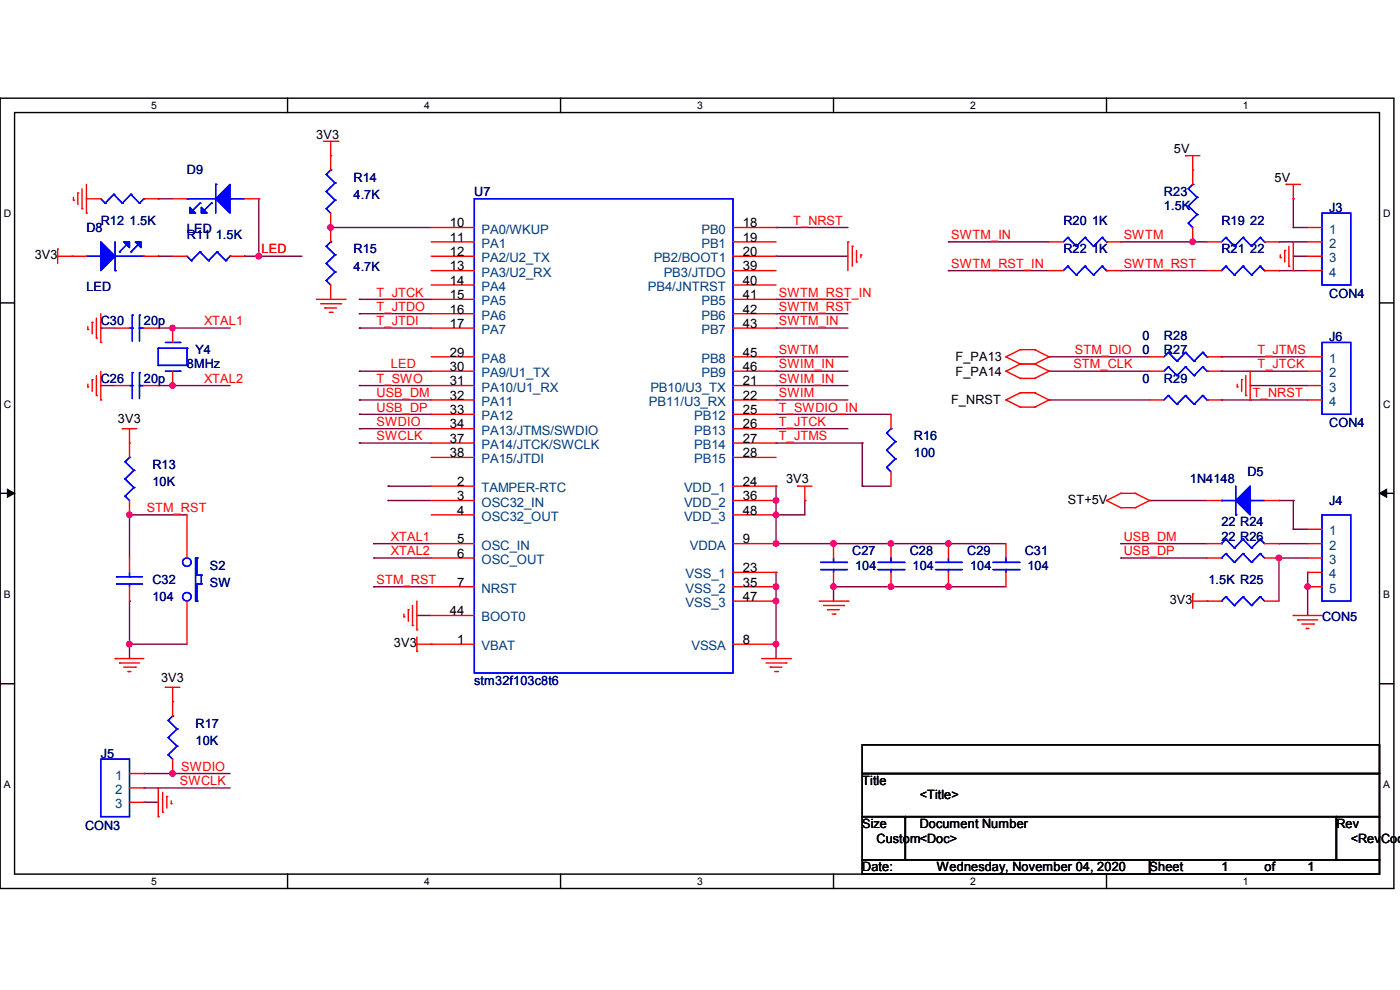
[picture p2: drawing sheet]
<svg xmlns="http://www.w3.org/2000/svg" width="297mm" height="210mm" viewBox="0 0 297 210" stroke-linecap="round" stroke-linejoin="round" font-family="sans-serif">
<path d="M0 20.8h295.7v167.7h-295.7zM3.1 23.9h289.6v161.5h-289.6z" fill="none" stroke="#000" stroke-width=".3"/>
<g fill="#fff">
<path d="M32 21.1h1.2v2.5h-1.2z"/>
<path d="M32 185.7h1.2v2.5h-1.2z"/>
</g>
<path d="M61 20.8v3.1M61 185.4v3.1" fill="none" stroke="#000" stroke-width=".3"/>
<g fill="#fff">
<path d="M90 21.1h1.1v2.5h-1.1z"/>
<path d="M90 185.7h1.1v2.5h-1.1z"/>
</g>
<path d="M118.9 20.8v3.1M118.9 185.4v3.1" fill="none" stroke="#000" stroke-width=".3"/>
<g fill="#fff">
<path d="M147.9 21.1h1.2v2.5h-1.2z"/>
<path d="M147.9 185.7h1.2v2.5h-1.2z"/>
</g>
<path d="M176.8 20.8v3.1M176.8 185.4v3.1" fill="none" stroke="#000" stroke-width=".3"/>
<g fill="#fff">
<path d="M205.8 21.1h1.2v2.5h-1.2z"/>
<path d="M205.8 185.7h1.2v2.5h-1.2z"/>
</g>
<path d="M234.7 20.8v3.1M234.7 185.4v3.1" fill="none" stroke="#000" stroke-width=".3"/>
<g fill="#fff">
<path d="M263.7 21.1h1.2v2.5h-1.2z"/>
<path d="M263.7 185.7h1.2v2.5h-1.2z"/>
<path d="M.8 44.1h1.6v2.4h-1.6z"/>
<path d="M293.4 44.1h1.6v2.4h-1.6z"/>
<path d="M.8 84.5h1.6v2.4h-1.6z"/>
<path d="M293.4 84.5h1.6v2.4h-1.6z"/>
</g>
<path d="M0 64.3h3.1M292.7 64.3h3" fill="none" stroke="#000" stroke-width=".3"/>
<g fill="#fff">
<path d="M.8 124.8h1.4v2.5h-1.4z"/>
<path d="M293.4 124.8h1.5v2.5h-1.5z"/>
</g>
<path d="M0 104.6h3.1M292.7 104.6h3" fill="none" stroke="#000" stroke-width=".3"/>
<path d="M1.6 103.8l1.5 .8-1.5 .9zM292.7 104.6l1.5-.8v1.7z" fill="#000" stroke="#000" stroke-width=".21"/>
<g fill="#fff">
<path d="M.8 165.2h1.5v2.5h-1.5z"/>
<path d="M293.4 165.2h1.5v2.5h-1.5z"/>
</g>
<path d="M0 145h3.1M182.9 158h109.8v6.1h-109.8zM292.7 145h3M182.9 164.1h109.8v9.1h-109.8zM182.9 173.2h9.2v9.2h-9.2zM192.1 173.2h91.4v9.2h-91.4zM283.5 173.2h9.2v9.2h-9.2zM182.9 182.4h61v3h-61zM243.9 182.4h48.8v3h-48.8z" fill="none" stroke="#000" stroke-width=".3"/>
<g fill="none" stroke="#800040" stroke-width=".3">
<path d="M33.6 42.2h.1M33.6 54.4h.1M33.6 54.4h3M33.6 42.2h3M51.9 54.4h.1M51.9 54.4h12.2M54.9 54.4h.1M54.9 42.2h.1M54.9 42.2v12.2M70.1 48.3h.1M70.1 48.3h21.4M164.6 54.4h.1"/>
<path d="M164.6 48.3h.1M164.6 48.3h15.3M164.6 54.4h15.3M201.2 51.3h.1M201.2 57.4h.1M201.2 51.3h21.3M201.2 57.4h21.3M237.8 51.3h.1M237.8 57.4h.1M237.8 51.3h18.3M237.8 57.4h18.3M253 51.3h.1"/>
<path d="M271.3 51.3h.1M271.3 57.4h.1M271.3 51.3h6.1M271.3 57.4h6.1M274.4 48.3h.1M274.4 42.2h.1M274.4 54.4h.1M274.4 48.3h3M274.4 54.4h3M274.4 42.2v6.1M21.4 69.6h.1M21.4 69.6h3"/>
<path d="M33.6 69.6h.1M33.6 69.6h15.2M36.6 69.6h.1M76.2 63.5h.1M76.2 78.7h.1M76.2 66.5h.1M76.2 69.6h.1M76.2 69.6h15.3M76.2 63.5h15.3M76.2 78.7h15.3M76.2 66.5h15.3M164.6 63.5h.1"/>
<path d="M164.6 66.5h.1M164.6 69.6h.1M164.6 75.7h.1M164.6 78.7h.1M164.6 69.6h15.3M164.6 63.5h15.3M164.6 78.7h15.3M164.6 66.5h15.3M164.6 75.7h15.3M222.5 78.7h.1M222.5 75.7h.1M222.5 78.7h21.4"/>
<path d="M222.5 75.7h21.4M259.1 78.7h.1M259.1 75.7h.1M259.1 78.7h18.3M259.1 75.7h18.3M21.4 81.8h.1M21.4 81.8h3M33.6 81.8h.1M33.6 81.8h15.2M36.6 81.8h.1M76.2 81.8h.1M76.2 84.8h.1"/>
<path d="M76.2 87.9h.1M76.2 90.9h.1M76.2 94h.1M76.2 81.8h15.3M76.2 84.8h15.3M76.2 87.9h15.3M76.2 90.9h15.3M76.2 94h15.3M164.6 81.8h.1M164.6 84.8h.1M164.6 87.9h.1M164.6 90.9h.1"/>
<path d="M164.6 94h.1M164.6 81.8h15.3M164.6 84.8h15.3M164.6 87.9h24.4M164.6 90.9h15.3M164.6 94h18.3M182.9 94h.1M182.9 94v9.1M222.5 84.8h.1M222.5 84.8h21.4M259.1 84.8h.1M259.1 84.8h18.3"/>
<path d="M265.2 81.8h.1M265.2 81.8h12.2M27.5 109.2h.1M27.5 109.2h12.2M27.5 109.2v9.2M79.3 115.3h.1M79.3 118.4h.1M79.3 118.4h12.2M79.3 115.3h12.2M82.3 103.1h.1M82.3 106.2h.1M82.3 103.1h9.2"/>
<path d="M82.3 106.2h9.2M164.6 109.2h.1M164.6 103.1h.1M164.6 106.2h.1M164.6 115.3h.1M164.6 115.3h48.8M164.6 103.1v12.2M170.7 106.2h.1M170.7 106.2v3h-6.1M176.8 115.3h.1M182.9 103.1h.1M182.9 103.1h6.1"/>
<path d="M189 115.3h.1M201.2 115.3h.1M237.8 118.4h.1M237.8 115.3h.1M237.8 118.4h18.3M237.8 115.3h18.3M243.9 106.2h.1M243.9 106.2h12.2M271.3 115.3h.1M271.3 118.4h.1M271.3 106.2h.1M271.3 118.4h6.1"/>
<path d="M271.3 115.3h6.1M271.3 106.2h3.1M271.3 118.4v9.1M274.4 106.2h.1M274.4 112.3h.1M274.4 106.2v6.1M274.4 112.3h3M27.5 127.5h.1M27.5 136.7h.1M27.5 127.5v12.2M27.5 136.7h12.2M79.3 124.5h.1"/>
<path d="M79.3 124.5h12.2M88.4 130.6h.1M88.4 130.6h3.1M164.6 121.4h.1M164.6 127.5h.1M164.6 124.5h.1M164.6 136.7h.1M164.6 121.4v18.3M176.8 124.5h.1M176.8 124.5h36.6M176.8 124.5v3M189 124.5h.1"/>
<path d="M201.2 124.5h.1M277.4 124.5h.1M277.4 121.4h.1M277.4 121.4v9.2M30.5 170.2h.1M30.5 167.1h.1M30.5 164.1h.1M30.5 170.2h3.1M30.5 167.1h18.3M30.5 164.1h18.3M36.6 164.1h.1"/>
</g>
<g fill="#f0f" stroke="#f0f" stroke-width=".3">
<circle cx="277.4" cy="124.4" r=".57"/>
<circle cx="36.6" cy="81.8" r=".57"/>
<circle cx="36.6" cy="69.6" r=".57"/>
<circle cx="70.1" cy="48.2" r=".57"/>
<circle cx="164.6" cy="127.5" r=".57"/>
<circle cx="164.6" cy="124.4" r=".57"/>
<circle cx="164.6" cy="136.6" r=".57"/>
<circle cx="164.6" cy="115.3" r=".57"/>
<circle cx="164.6" cy="109.2" r=".57"/>
<circle cx="164.6" cy="106.2" r=".57"/>
<circle cx="176.8" cy="115.3" r=".57"/>
<circle cx="176.8" cy="124.4" r=".57"/>
<circle cx="189" cy="124.4" r=".57"/>
<circle cx="201.2" cy="124.4" r=".57"/>
<circle cx="201.2" cy="115.3" r=".57"/>
<circle cx="189" cy="115.3" r=".57"/>
<circle cx="27.5" cy="136.6" r=".57"/>
<circle cx="27.5" cy="109.2" r=".57"/>
<circle cx="54.9" cy="54.3" r=".57"/>
<circle cx="253" cy="51.3" r=".57"/>
<circle cx="36.6" cy="164.1" r=".57"/>
<circle cx="271.3" cy="118.3" r=".57"/>
</g>
<g fill="none" stroke="#f00" stroke-width=".3">
<path d="M18.3 39.1v6.1M68.6 30h3.1M70.1 33h.1M70.1 30v6.1M71.7 30h.1M251.5 33h.1M251.5 33h3.1M253 36.1h.1M253 33v6.1M272.8 39.1h.1M272.8 39.1h3.1M274.4 39.1v3.1"/>
<path d="M12.2 52.8h.1M12.2 54.4h6.1M12.2 52.8v3.1M15.3 54.4h.1M15.6 42.5h.1M15.6 41.9v.6M16.5 40.9h.1M16.5 40.9v2.5M17.4 44.3h.1M17.4 40v4.3M18.3 45.2h.1M18.3 42.2h3.1"/>
<path d="M30.5 54.4h3.1M30.5 42.2h3.1M36.6 54.4h3.1M36.6 42.2h3.1M48.8 54.4h3.1M51.9 42.2h3M70.1 45.2v6.1M91.5 54.4h9.1M91.5 48.3h9.1M91.5 51.3h9.1M91.5 57.4h9.1M155.5 54.4h9.1"/>
<path d="M155.5 48.3h9.1M155.5 51.3h9.1M155.5 57.4h9.1M179.9 51.3h.1M179.9 51.3v6.1M180.8 52.2h.1M180.8 52.2v4.3M181.7 55.6h.1M181.7 53.1v2.5M182.6 54.1h.1M182.6 54.1v.6M222.5 51.3h3.1"/>
<path d="M222.5 57.4h3.1M234.7 51.3h3.1M234.7 57.4h3.1M253 48.3v3M256.1 51.3h3M256.1 57.4h3M268.3 51.3h3M268.3 57.4h3M271.6 54.7h.1M271.6 54.1v.6M272.5 53.1h.1M272.5 53.1v2.5"/>
<path d="M273.4 56.5h.1M273.4 52.2v4.3M274.4 42.2h.1M274.4 57.4h.1M274.4 51.3v6.1M277.4 54.4h3.1M277.4 48.3h3.1M277.4 51.3h3.1M277.4 57.4h3.1M18.6 69.9h.1M18.6 69.3v.6M19.6 68.4h.1"/>
<path d="M19.6 68.4v2.4M20.4 71.7h.1M20.4 67.5v4.2M20.4 79.7v4.2M21.4 72.6h.1M21.4 66.5v6.1M21.4 78.7v6.1M24.4 69.6h3.1M30.5 69.6h3.1M36.6 69.6v3M36.6 78.7v3.1M67.1 63.5h6.1"/>
<path d="M68 64.4h4.3M68.9 65.3h.1M68.9 65.3h2.5M69.8 66.3h.6M70.1 60.5v3M70.4 66.3h.1M72.3 64.4h.1M73.2 63.5h.1M91.5 63.5h9.1M91.5 60.5h9.1M91.5 66.5h9.1M91.5 69.6h9.1"/>
<path d="M91.5 75.7h9.1M91.5 78.7h9.1M155.5 63.5h9.1M155.5 60.5h9.1M155.5 66.5h9.1M155.5 69.6h9.1M155.5 75.7h9.1M155.5 78.7h9.1M213.4 75.7h.1M213.4 78.7h.1M213.4 75.7l3.1 1.5M213.4 78.7l3.1 1.6"/>
<path d="M216.5 74.2h.1M216.5 77.2h.1M216.5 74.2h3M216.5 74.2l-3.1 1.5M216.5 77.2h3M216.5 77.2l-3.1 1.5M219.5 74.2h.1M219.5 77.2h.1M219.5 74.2l3 1.5M219.5 77.2l3 1.5M222.5 75.7h.1M222.5 78.7h.1"/>
<path d="M222.5 75.7l-3 1.5M222.5 78.7l-3 1.6M243.9 75.7h3M243.9 78.7h3M256.1 75.7h3M256.1 78.7h3M264.3 79.7v4.2M265.2 78.7v6.1M277.4 75.7h3.1M277.4 78.7h3.1M18.6 82.1h.1M18.6 81.5v.6"/>
<path d="M19.6 80.6h.1M19.6 80.6v2.4M20.4 83.9h.1M21.4 84.8h.1M24.4 81.8h3.1M26 90.9h.1M26 90.9h3M27.5 94h.1M27.5 90.9v6.1M30.5 81.8h3.1M91.5 90.9h9.1M91.5 84.8h9.1"/>
<path d="M91.5 81.8h9.1M91.5 87.9h9.1M91.5 94h9.1M91.5 97h9.1M155.5 90.9h9.1M155.5 84.8h9.1M155.5 81.8h9.1M155.5 87.9h9.1M155.5 94h9.1M155.5 97h9.1M189 87.9v3M213.4 84.8h.1"/>
<path d="M213.4 84.8l3.1 1.6M216.5 83.3h.1M216.5 86.4h.1M216.5 80.3h.1M216.5 83.3h3M216.5 83.3l-3.1 1.5M216.5 86.4h3M216.5 80.3h3M219.5 83.3h.1M219.5 86.4h.1M219.5 80.3h.1M219.5 83.3l3 1.5"/>
<path d="M222.5 84.8h.1M222.5 84.8l-3 1.6M243.9 84.8h3M256.1 84.8h3M262.5 82.1h.1M262.5 81.5v.6M263.4 80.6h.1M263.4 80.6v2.4M264.3 83.9h.1M265.2 84.8h.1M277.4 84.8h3.1M277.4 81.8h3.1"/>
<path d="M27.5 106.2v3M27.5 118.4v3M39.7 109.2v9.2M91.5 103.1h9.1M91.5 115.3h9.1M91.5 118.4h9.1M91.5 106.2h9.1M91.5 109.2h9.1M155.5 103.1h9.1M155.5 115.3h9.1M155.5 106.2h9.1M155.5 109.2h9.1"/>
<path d="M169.2 103.1h.1M169.2 103.1h3.1M170.7 106.2h.1M170.7 103.1v3.1M176.8 115.3v3.1M189 100.1v3M189 115.3v3.1M201.2 115.3v3.1M213.4 115.3v3.1M234.7 106.2h.1M234.7 106.2l3.1 1.5M237.8 107.7h.1"/>
<path d="M237.8 104.6h.1M237.8 107.7h3M237.8 104.6l-3.1 1.6M237.8 104.6h3M240.8 107.7h.1M240.8 104.6h.1M240.8 104.6l3.1 1.6M243.9 106.2h.1M243.9 106.2l-3.1 1.5M256.1 115.3h3M256.1 118.4h3M256.1 106.2h3"/>
<path d="M268.3 115.3h3M268.3 118.4h3M268.3 106.2h3M277.4 115.3h3.1M277.4 118.4h3.1M277.4 112.3h3.1M24.4 139.7h.1M24.4 139.7h6.1M27.5 124.5v3M39.7 127.5v9.2M85.7 130.9h.1M85.7 130.3v.6"/>
<path d="M86.6 129.3h.1M86.6 129.3v2.5M87.5 132.7h.1M87.5 128.4v4.3M88.4 133.6h.1M88.4 138.2h.1M88.4 127.5v6.1M88.4 135.1v3.1M88.4 136.7h12.2M91.5 136.7h.1M91.5 130.6h9.1M91.5 124.5h9.1"/>
<path d="M155.5 127.5h9.1M155.5 136.7h9.1M155.5 124.5h9.1M155.5 121.4h9.1M161.6 139.7h6.1M167.7 139.7h.1M173.8 127.5h6.1M174.7 128.4h4.2M175.6 129.3h.1M175.6 129.3h2.5M176.5 130.3h.6M176.8 121.4v3.1"/>
<path d="M177.1 130.3h.1M178.9 128.4h.1M179.9 127.5h.1M189 121.4v3.1M201.2 121.4v3.1M213.4 121.4v3.1M253 126h.1M253 127.5h6.1M253 126v3M256.1 127.5h.1M268.3 127.5h3M274.4 130.6h.1"/>
<path d="M274.4 130.6h6.1M275.3 131.5h.1M275.3 131.5h4.2M276.2 132.4h2.4M277.1 133.3h.1M277.1 133.3h.6M277.4 124.5h3.1M277.4 121.4h3.1M278.6 132.4h.1M25.4 140.6h.1M25.4 140.6h4.2M26.2 141.5h2.5"/>
<path d="M27.2 142.5h.1M27.2 142.5h.6M28.7 141.5h.1M35.1 145.8h.1M35.1 145.8h3M36.6 148.8h.1M36.6 145.8v6.1M162.5 140.6h4.3M163.4 141.5h.1M163.4 141.5h2.5M164.3 142.5h.6M164.9 142.5h.1"/>
<path d="M166.8 140.6h.1M27.5 164.1h3M27.5 167.1h3M27.5 170.2h3M33.6 173.2h.1M33.6 167.1v6.1M34.5 172.3h.1M34.5 168.1v4.2M35.4 169h.1M35.4 169v2.4M36.3 170.5h.1M36.3 169.9v.6"/>
<path d="M36.6 161v3.1"/>
</g>
<g fill="none" stroke="#00f" stroke-width=".3">
<path d="M45.8 39.1h.1M45.8 39.1v6.1M69.2 37h.1M69.2 37l1.9 1.8M70.1 36.1h.1M70.1 36.1l-.9 .9M71.1 38.8h.1M71.1 38.8l-1.9 1.8M253 39.1h.1M253 39.1l-.9 .9M18.3 54.4h3.1M21.4 54.4h.1"/>
<path d="M21.4 42.2l.9 .9M22.3 43.1h.1M24.1 41.2h.1M24.1 41.2l-1.8 1.9M24.1 41.2l1.9 1.9M24.4 57.4h.1M24.4 51.3v6.1M24.4 54.4h6.1M25.4 53.4h.1M26 43.1h.1M26.9 51.9l-1.5 1.5M27.8 41.2h.1"/>
<path d="M27.8 53.4h.1M27.8 41.2l-1.8 1.9M27.8 41.2l1.8 1.9M29.3 51.9l-1.5 1.5M29.6 43.1h.1M30.5 42.2h.1M30.5 54.4h.1M30.5 42.2l-.9 .9M39.7 42.2h.1M39.7 54.4l.9 .9M39.7 42.2h6.1M40.6 55.3h.1"/>
<path d="M42.4 53.4h.1M42.4 43.1h.1M42.4 53.4l-1.8 1.9M42.4 53.4l1.8 1.9M42.4 43.1l-1.5 1.5M44.2 55.3h.1M44.8 43.1h.1M44.8 43.1l-1.5 1.5M46.1 53.4h.1M46.1 53.4l-1.9 1.9M46.1 53.4l1.8 1.9M47.9 55.3h.1"/>
<path d="M48.8 54.4h.1M48.8 42.2h.1M48.8 54.4l-.9 .9M48.8 42.2h3.1M69.2 44.3h.1M69.2 40.6h.1M69.2 59.5h.1M69.2 55.9h.1M69.2 52.2h.1M69.2 44.3l.9 .9M69.2 40.6l1.9 1.9M69.2 59.5l.9 1"/>
<path d="M69.2 55.9l1.9 1.8M69.2 52.2l1.9 1.9M70.1 51.3h.1M70.1 51.3l-.9 .9M71.1 42.5h.1M71.1 57.7h.1M71.1 54.1h.1M71.1 42.5l-1.9 1.8M71.1 57.7l-1.9 1.8M71.1 54.1l-1.9 1.8M100.6 42.2h54.9v100.5h-54.9zM226.5 50.4h.1"/>
<path d="M226.5 56.5h.1M226.5 50.4l-.9 .9M226.5 50.4l1.8 1.8M226.5 56.5l-.9 .9M226.5 56.5l1.8 1.8M228.3 52.2h.1M228.3 58.3h.1M230.2 50.4h.1M230.2 56.5h.1M230.2 50.4l-1.9 1.8M230.2 50.4l1.8 1.8M230.2 56.5l-1.9 1.8"/>
<path d="M230.2 56.5l1.8 1.8M232 52.2h.1M232 58.3h.1M233.8 50.4h.1M233.8 56.5h.1M233.8 50.4l-1.8 1.8M233.8 50.4l.9 .9M233.8 56.5l-1.8 1.8M233.8 56.5l.9 .9M234.7 51.3h.1M234.7 57.4h.1M252.1 47.3h.1"/>
<path d="M252.1 43.7h.1M252.1 40h.1M252.1 47.3l.9 1M252.1 43.7l1.9 1.8M252.1 40l1.9 1.9M254 45.5h.1M254 41.9h.1M254 45.5l-1.9 1.8M254 41.9l-1.9 1.8M260.1 50.4h.1M260.1 56.5h.1M260.1 50.4l-1 .9"/>
<path d="M260.1 50.4l1.8 1.8M260.1 56.5l-1 .9M260.1 56.5l1.8 1.8M261.9 52.2h.1M261.9 58.3h.1M263.7 50.4h.1M263.7 56.5h.1M263.7 50.4l-1.8 1.8M263.7 50.4l1.8 1.8M263.7 56.5l-1.8 1.8M263.7 56.5l1.8 1.8M265.5 52.2h.1"/>
<path d="M265.5 58.3h.1M267.3 50.4h.1M267.3 56.5h.1M267.3 50.4l-1.8 1.8M267.3 50.4l1 .9M267.3 56.5l-1.8 1.8M267.3 56.5l1 .9M268.3 51.3h.1M268.3 57.4h.1M280.5 45.2h6.1v15.3h-6.1zM27.5 69.6h.6M28.1 69.6h.1"/>
<path d="M28.1 66.8h.1M28.1 79h.1M28.1 66.8v5.5M28.1 79v5.5M29.6 66.8h.1M29.6 69.6h.1M29.6 79h.1M29.6 69.6h.9M29.6 66.8v5.5M29.6 79v5.5M33.6 73.9h.1M33.6 77.5h.1"/>
<path d="M33.6 77.5h6.1M33.6 73.9h6.1M33.6 73.9v3.6M35.1 78.7h3M35.1 72.6h3M38.1 78.7h.1M38.1 72.6h.1M39.7 77.5h.1M39.7 73.9h.1M39.7 73.9v3.6M247.9 74.8h.1M247.9 77.8h.1"/>
<path d="M247.9 74.8l-1 .9M247.9 74.8l1.8 1.8M247.9 77.8l-1 .9M247.9 77.8l1.8 1.9M249.7 76.6h.1M249.7 79.7h.1M251.5 74.8h.1M251.5 77.8h.1M251.5 74.8l-1.8 1.8M251.5 74.8l1.8 1.8M251.5 77.8l-1.8 1.9M251.5 77.8l1.8 1.9"/>
<path d="M253.3 76.6h.1M253.3 79.7h.1M255.1 74.8h.1M255.1 77.8h.1M255.1 74.8l-1.8 1.8M255.1 74.8l1 .9M255.1 77.8l-1.8 1.9M255.1 77.8l1 .9M256.1 75.7h.1M256.1 78.7h.1M280.5 72.6h6.1v15.3h-6.1zM26.5 98h.1"/>
<path d="M26.5 98l1.9 1.8M27.5 97h.1M27.5 97l-1 1M27.5 81.8h.6M28.1 81.8h.1M28.4 99.8h.1M28.4 99.8l-1.9 1.8M29.6 81.8h.1M29.6 81.8h.9M188.1 99.1h.1M188.1 95.5h.1M188.1 91.9h.1"/>
<path d="M188.1 99.1l.9 1M188.1 95.5l1.8 1.8M188.1 91.9l1.8 1.8M189 90.9h.1M189 90.9l-.9 1M189.9 97.3h.1M189.9 93.7h.1M189.9 97.3l-1.8 1.8M189.9 93.7l-1.8 1.8M247.9 83.9h.1M247.9 83.9l-1 .9M247.9 83.9l1.8 1.9"/>
<path d="M249.7 85.8h.1M251.5 83.9h.1M251.5 83.9l-1.8 1.9M251.5 83.9l1.8 1.9M253.3 85.8h.1M255.1 83.9h.1M255.1 83.9l-1.8 1.9M255.1 83.9l1 .9M256.1 84.8h.1M26.5 105.2h.1M26.5 101.6h.1M26.5 105.2l1 1"/>
<path d="M26.5 101.6l1.9 1.8M28.4 103.4h.1M28.4 103.4l-1.9 1.8M41.5 118.4h.1M41.5 118.4v9.1M41.5 118.4h.3M41.8 118.4h.1M41.8 118.4v3.6M174.1 119.3h5.5M176.8 119.3h.1M176.8 118.4v.9M179.6 119.3h.1"/>
<path d="M186.3 119.3h5.5M189 119.3h.1M189 118.4v.9M191.8 119.3h.1M198.5 119.3h5.5M201.2 119.3h.1M201.2 118.4v.9M204 119.3h.1M210.7 119.3h5.5M213.4 119.3h.1M213.4 118.4v.9M216.2 119.3h.1"/>
<path d="M259.1 106.2h.1M259.1 115.3h.1M259.1 118.4h.1M259.1 106.2h3.1M260.1 114.4h.1M260.1 117.4h.1M260.1 114.4l1.8 1.8M260.1 114.4l-1 .9M260.1 117.4l1.8 1.9M260.1 117.4l-1 1M261.9 116.2h.1M261.9 119.3h.1"/>
<path d="M262.2 109.2h.1M262.2 103.1v6.1M263.7 114.4h.1M263.7 117.4h.1M263.7 114.4l1.8 1.8M263.7 114.4l-1.8 1.8M263.7 117.4l1.8 1.9M263.7 117.4l-1.8 1.9M265.2 106.2h.1M265.2 106.2h3.1M265.5 116.2h.1M265.5 119.3h.1"/>
<path d="M267.3 114.4h.1M267.3 117.4h.1M267.3 114.4l1 .9M267.3 114.4l-1.8 1.8M267.3 117.4l1 1M267.3 117.4l-1.8 1.9M280.5 109.2h6.1v18.3h-6.1zM24.7 122.3h.1M24.7 123.9h.1M24.7 122.3h5.5M24.7 123.9h5.5M27.5 123.9h.1"/>
<path d="M27.5 122.3h.1M27.5 121.4v.9M27.5 123.9v.6M41.5 127.5h.1M41.5 127.5h.3M41.8 127.5h.1M41.8 123.9h.1M41.8 122h.1M41.8 123.9h.9M41.8 123.9v3.6M41.8 122h.9M42.7 123.9h.1"/>
<path d="M42.7 122h.1M42.7 122v1.9M174.1 120.8h5.5M176.8 120.8h.1M176.8 120.8v.6M179.6 120.8h.1M186.3 120.8h5.5M189 120.8h.1M189 120.8v.6M191.8 120.8h.1M198.5 120.8h5.5M201.2 120.8h.1"/>
<path d="M201.2 120.8v.6M204 120.8h.1M210.7 120.8h5.5M213.4 120.8h.1M213.4 120.8v.6M216.2 120.8h.1M259.1 127.5h.1M260.1 126.6h.1M260.1 126.6l1.8 1.8M260.1 126.6l-1 .9M261.9 128.4h.1M263.7 126.6h.1"/>
<path d="M263.7 126.6l1.8 1.8M263.7 126.6l-1.8 1.8M265.5 128.4h.1M267.3 126.6h.1M267.3 126.6l1 .9M267.3 126.6l-1.8 1.8M35.7 156.5h.1M35.7 152.8h.1M35.7 156.5l1.8 1.8M35.7 152.8l1.8 1.8M36.6 151.9h.1M36.6 151.9l-.9 .9"/>
<path d="M37.5 158.3h.1M37.5 154.6h.1M37.5 158.3l-1.8 1.8M37.5 154.6l-1.8 1.9M21.4 161h6.1v12.2h-6.1zM35.7 160.1h.1M35.7 160.1l.9 .9"/>
<circle cx="39.7" cy="119.3" r=".9"/>
<circle cx="39.7" cy="126.6" r=".9"/>
</g>
<g fill="#00f" stroke="#00f" stroke-width=".3">
<path d="M45.8 42.2l3-3.1v6.1z"/>
<path d="M42.7 44l1.2 1.2h-1.2z"/>
<path d="M40.3 44l1.2 1.2h-1.2z"/>
<path d="M265.2 103.1v6.1l-3-3z"/>
<path d="M21.4 51.3l3 3.1-3 3z"/>
<path d="M26.2 51.3h1.3v1.2z"/>
<path d="M28.7 51.3h1.2v1.2z"/>
</g>
<g font-size="2.8">
<text x="95.5" y="48.2">10</text>
<text x="95.5" y="51.3">11</text>
<text x="157.6" y="48.2">18</text>
<text x="157.6" y="51.3">19</text>
<text x="95.5" y="54.3">12</text>
<text x="95.5" y="57.4">13</text>
<text x="157.6" y="54.3">20</text>
<text x="157.6" y="57.4">39</text>
<text x="95.5" y="60.4">14</text>
<text x="95.5" y="63.5">15</text>
<text x="157.6" y="60.4">40</text>
<text x="157.6" y="63.5">41</text>
<text x="95.5" y="66.5">16</text>
<text x="95.5" y="69.6">17</text>
<text x="157.6" y="66.5">42</text>
<text x="157.6" y="69.6">43</text>
<text x="95.5" y="75.6">29</text>
<text x="157.6" y="75.6">45</text>
<text x="95.5" y="78.7">30</text>
<text x="95.5" y="81.7">31</text>
<text x="157.6" y="78.7">46</text>
<text x="157.6" y="81.7">21</text>
<text x="95.5" y="84.8">32</text>
<text x="95.5" y="87.8">33</text>
<text x="157.6" y="84.8">22</text>
<text x="157.6" y="87.8">25</text>
<text x="95.5" y="90.9">34</text>
<text x="95.5" y="93.9">37</text>
<text x="157.6" y="90.9">26</text>
<text x="157.6" y="93.9">27</text>
<text x="95.5" y="97">38</text>
<text x="157.6" y="97">28</text>
<text x="97" y="103.1">2</text>
<text x="97" y="106.1">3</text>
<text x="157.6" y="103.1">24</text>
<text x="157.6" y="106.1">36</text>
<text x="97" y="109.2">4</text>
<text x="157.6" y="109.2">48</text>
<text x="97" y="115.3">5</text>
<text x="97" y="118.3">6</text>
<text x="157.6" y="115.3">9</text>
<text x="97" y="124.4">7</text>
<text x="157.6" y="121.4">23</text>
<text x="157.6" y="124.4">35</text>
<text x="95.5" y="130.5">44</text>
<text x="157.6" y="127.5">47</text>
<text x="97" y="136.6">1</text>
<text x="157.6" y="136.6">8</text>
</g>
<g font-size="2.8" fill="#004080">
<text x="102.2" y="49.5">PA0/WKUP</text>
<text x="102.2" y="52.6">PA1</text>
<text x="148.8" y="49.5">PB0</text>
<text x="148.8" y="52.6">PB1</text>
<text x="282" y="49.5">1</text>
<text x="282" y="52.6">2</text>
<text x="102.2" y="55.6">PA2/U2_TX</text>
<text x="102.2" y="58.7">PA3/U2_RX</text>
<text x="138.7" y="55.6">PB2/BOOT1</text>
<text x="140.8" y="58.7">PB3/JTDO</text>
<text x="282" y="55.6">3</text>
<text x="282" y="58.7">4</text>
<text x="102.2" y="61.7">PA4</text>
<text x="102.2" y="64.8">PA5</text>
<text x="137.5" y="61.7">PB4/JNTRST</text>
<text x="148.8" y="64.8">PB5</text>
<text x="102.2" y="67.8">PA6</text>
<text x="102.2" y="70.9">PA7</text>
<text x="148.8" y="67.8">PB6</text>
<text x="148.8" y="70.9">PB7</text>
<text x="102.2" y="77">PA8</text>
<text x="148.8" y="77">PB8</text>
<text x="282" y="77">1</text>
<text x="102.2" y="80">PA9/U1_TX</text>
<text x="102.2" y="83.1">PA10/U1_RX</text>
<text x="138" y="83.1">PB10/U3_TX</text>
<text x="148.8" y="80">PB9</text>
<text x="282" y="80">2</text>
<text x="282" y="83.1">3</text>
<text x="102.2" y="86.1">PA11</text>
<text x="102.2" y="89.2">PA12</text>
<text x="137.7" y="86.1">PB11/U3_RX</text>
<text x="147.3" y="89.2">PB12</text>
<text x="282" y="86.1">4</text>
<text x="102.2" y="92.2">PA13/JTMS/SWDIO</text>
<text x="102.2" y="95.2">PA14/JTCK/SWCLK</text>
<text x="147.3" y="92.2">PB13</text>
<text x="147.3" y="95.2">PB14</text>
<text x="102.2" y="98.3">PA15/JTDI</text>
<text x="147.3" y="98.3">PB15</text>
<text x="102.2" y="104.4">TAMPER-RTC</text>
<text x="102.2" y="107.4">OSC32_IN</text>
<text x="145.1" y="104.4">VDD_1</text>
<text x="145.1" y="107.4">VDD_2</text>
<text x="102.2" y="110.5">OSC32_OUT</text>
<text x="145.1" y="110.5">VDD_3</text>
<text x="282" y="113.5">1</text>
<text x="102.2" y="116.6">OSC_IN</text>
<text x="102.2" y="119.6">OSC_OUT</text>
<text x="146.3" y="116.6">VDDA</text>
<text x="282" y="116.6">2</text>
<text x="282" y="119.6">3</text>
<text x="102.2" y="125.7">NRST</text>
<text x="145.5" y="122.7">VSS_1</text>
<text x="145.5" y="125.7">VSS_2</text>
<text x="282" y="122.7">4</text>
<text x="282" y="125.7">5</text>
<text x="102.2" y="131.8">BOOT0</text>
<text x="145.5" y="128.8">VSS_3</text>
<text x="102.2" y="137.9">VBAT</text>
<text x="146.7" y="137.9">VSSA</text>
<text x="24.4" y="165.4">1</text>
<text x="24.4" y="168.4">2</text>
<text x="24.4" y="171.4">3</text>
</g>
<g font-size="2.7">
<text x="67.1" y="29.4">3V3</text>
<text x="249" y="32.4">5V</text>
<text x="270.4" y="38.5">5V</text>
<text x="7.4" y="55">3V3</text>
<text x="202.7" y="76.6">F_PA13</text>
<text x="202.7" y="79.7">F_PA14</text>
<text x="25" y="89.7">3V3</text>
<text x="201.8" y="85.8">F_NRST</text>
<text x="166.7" y="102.5">3V3</text>
<text x="226.5" y="106.8">ST+5V</text>
<text x="248.2" y="128.1">3V3</text>
<text x="83.6" y="137.3">3V3</text>
<text x="34.2" y="144.6">3V3</text>
<text x="182.9" y="166.5">Title</text>
<text x="195.1" y="169.6">&lt;Title&gt;</text>
<text x="182.9" y="175.7">Size</text>
<text x="186" y="178.7">Custom&lt;Doc&gt;</text>
<text x="195.1" y="175.7">Document Number</text>
<text x="283.5" y="175.7">Rev</text>
<text x="286.6" y="178.7">&lt;RevCode</text>
<text x="182.9" y="184.8">Date:</text>
<text x="198.8" y="184.8">Wednesday, November 04, 2020</text>
<text x="243.9" y="184.8">Sheet</text>
<text x="259.1" y="184.8">1</text>
<text x="268.3" y="184.8">of</text>
<text x="277.4" y="184.8">1</text>
</g>
<g font-size="2.7" fill="#000080">
<text x="39.7" y="37">D9</text>
<text x="75" y="38.5">R14</text>
<text x="100.6" y="41.6">U7</text>
<text x="246.9" y="41.6">R23</text>
<text x="21.4" y="47.7">R12</text>
<text x="27.5" y="47.7">1.5K</text>
<text x="75" y="42.2">4.7K</text>
<text x="225.6" y="47.7">R20</text>
<text x="231.7" y="47.7">1K</text>
<text x="246.9" y="44.6">1.5K</text>
<text x="259.1" y="47.7">R19</text>
<text x="265.2" y="47.7">22</text>
<text x="282" y="44.9">J3</text>
<text x="18.3" y="49.2">D8</text>
<text x="39.7" y="50.7">R11</text>
<text x="39.7" y="49.5">LED</text>
<text x="45.8" y="50.7">1.5K</text>
<text x="75" y="53.8">R15</text>
<text x="225.6" y="53.8">R22</text>
<text x="231.7" y="53.8">1K</text>
<text x="259.1" y="53.8">R21</text>
<text x="265.2" y="53.8">22</text>
<text x="75" y="57.4">4.7K</text>
<text x="18.3" y="61.7">LED</text>
<text x="282" y="63.2">CON4</text>
<text x="21.4" y="69">C30</text>
<text x="30.5" y="69">20p</text>
<text x="41.5" y="75.1">Y4</text>
<text x="242.4" y="72.1">0</text>
<text x="242.4" y="75.1">0</text>
<text x="246.9" y="72.1">R28</text>
<text x="246.9" y="75.1">R27</text>
<text x="282" y="72.3">J6</text>
<text x="21.4" y="81.2">C26</text>
<text x="30.5" y="81.2">20p</text>
<text x="39.7" y="78.1">8MHz</text>
<text x="242.4" y="81.2">0</text>
<text x="246.9" y="81.2">R29</text>
<text x="193.9" y="93.4">R16</text>
<text x="282" y="90.6">CON4</text>
<text x="32.3" y="99.5">R13</text>
<text x="193.9" y="97">100</text>
<text x="264.6" y="101">D5</text>
<text x="32.3" y="103.1">10K</text>
<text x="252.4" y="102.5">1N4148</text>
<text x="282" y="107.1">J4</text>
<text x="259.1" y="111.7">22 R24</text>
<text x="180.8" y="117.8">C27</text>
<text x="193" y="117.8">C28</text>
<text x="205.2" y="117.8">C29</text>
<text x="217.4" y="117.8">C31</text>
<text x="259.1" y="114.7">22 R26</text>
<text x="32.3" y="123.9">C32</text>
<text x="44.5" y="120.8">S2</text>
<text x="44.5" y="124.5">SW</text>
<text x="181.4" y="120.8">104</text>
<text x="193.6" y="120.8">104</text>
<text x="205.8" y="120.8">104</text>
<text x="218" y="120.8">104</text>
<text x="256.4" y="123.9">1.5K R25</text>
<text x="32.3" y="127.5">104</text>
<text x="280.5" y="131.8">CON5</text>
<text x="100.6" y="145.2">stm32f103c8t6</text>
<text x="41.5" y="154.3">R17</text>
<text x="21.4" y="160.7">J5</text>
<text x="41.5" y="158">10K</text>
<text x="18" y="176">CON3</text>
</g>
<g font-size="2.7" fill="#f00">
<text x="168.3" y="47.7">T_NRST</text>
<text x="55.5" y="53.8">LED</text>
<text x="201.8" y="50.7">SWTM_IN</text>
<text x="238.4" y="50.7">SWTM</text>
<text x="201.8" y="56.8">SWTM_RST_IN</text>
<text x="238.4" y="56.8">SWTM_RST</text>
<text x="79.9" y="62.9">T_JTCK</text>
<text x="79.9" y="66">T_JTDO</text>
<text x="165.2" y="62.9">SWTM_RST_IN</text>
<text x="165.2" y="66">SWTM_RST</text>
<text x="43.3" y="69">XTAL1</text>
<text x="79.9" y="69">T_JTDI</text>
<text x="165.2" y="69">SWTM_IN</text>
<text x="165.2" y="75.1">SWTM</text>
<text x="228" y="75.1">STM_DIO</text>
<text x="266.7" y="75.1">T_JTMS</text>
<text x="43.3" y="81.2">XTAL2</text>
<text x="79.9" y="81.2">T_SWO</text>
<text x="82.9" y="78.1">LED</text>
<text x="165.2" y="78.1">SWIM_IN</text>
<text x="165.2" y="81.2">SWIM_IN</text>
<text x="227.7" y="78.1">STM_CLK</text>
<text x="266.7" y="78.1">T_JTCK</text>
<text x="79.9" y="84.2">USB_DM</text>
<text x="79.9" y="87.3">USB_DP</text>
<text x="165.2" y="84.2">SWIM</text>
<text x="165.2" y="87.3">T_SWDIO_IN</text>
<text x="265.8" y="84.2">T_NRST</text>
<text x="79.9" y="90.3">SWDIO</text>
<text x="79.9" y="93.4">SWCLK</text>
<text x="165.2" y="90.3">T_JTCK</text>
<text x="165.2" y="93.4">T_JTMS</text>
<text x="31.1" y="108.6">STM_RST</text>
<text x="82.9" y="114.7">XTAL1</text>
<text x="82.9" y="117.8">XTAL2</text>
<text x="238.4" y="117.8">USB_DP</text>
<text x="238.4" y="114.7">USB_DM</text>
<text x="79.9" y="123.9">STM_RST</text>
<text x="38.1" y="166.5">SWCLK</text>
<text x="38.4" y="163.5">SWDIO</text>
</g>
<g font-size="2.2">
<text x="32" y="23.1">5</text>
<text x="90" y="23.1">4</text>
<text x="147.9" y="23.1">3</text>
<text x="205.8" y="23.1">2</text>
<text x="263.7" y="23.1">1</text>
<text x=".8" y="46.1">D</text>
<text x="293.4" y="46.1">D</text>
<text x=".8" y="86.4">C</text>
<text x="293.4" y="86.4">C</text>
<text x=".8" y="126.8">B</text>
<text x="293.4" y="126.8">B</text>
<text x=".8" y="167.2">A</text>
<text x="293.4" y="167.2">A</text>
<text x="32" y="187.7">5</text>
<text x="90" y="187.7">4</text>
<text x="147.9" y="187.7">3</text>
<text x="205.8" y="187.7">2</text>
<text x="263.7" y="187.7">1</text>
</g>
</svg>
